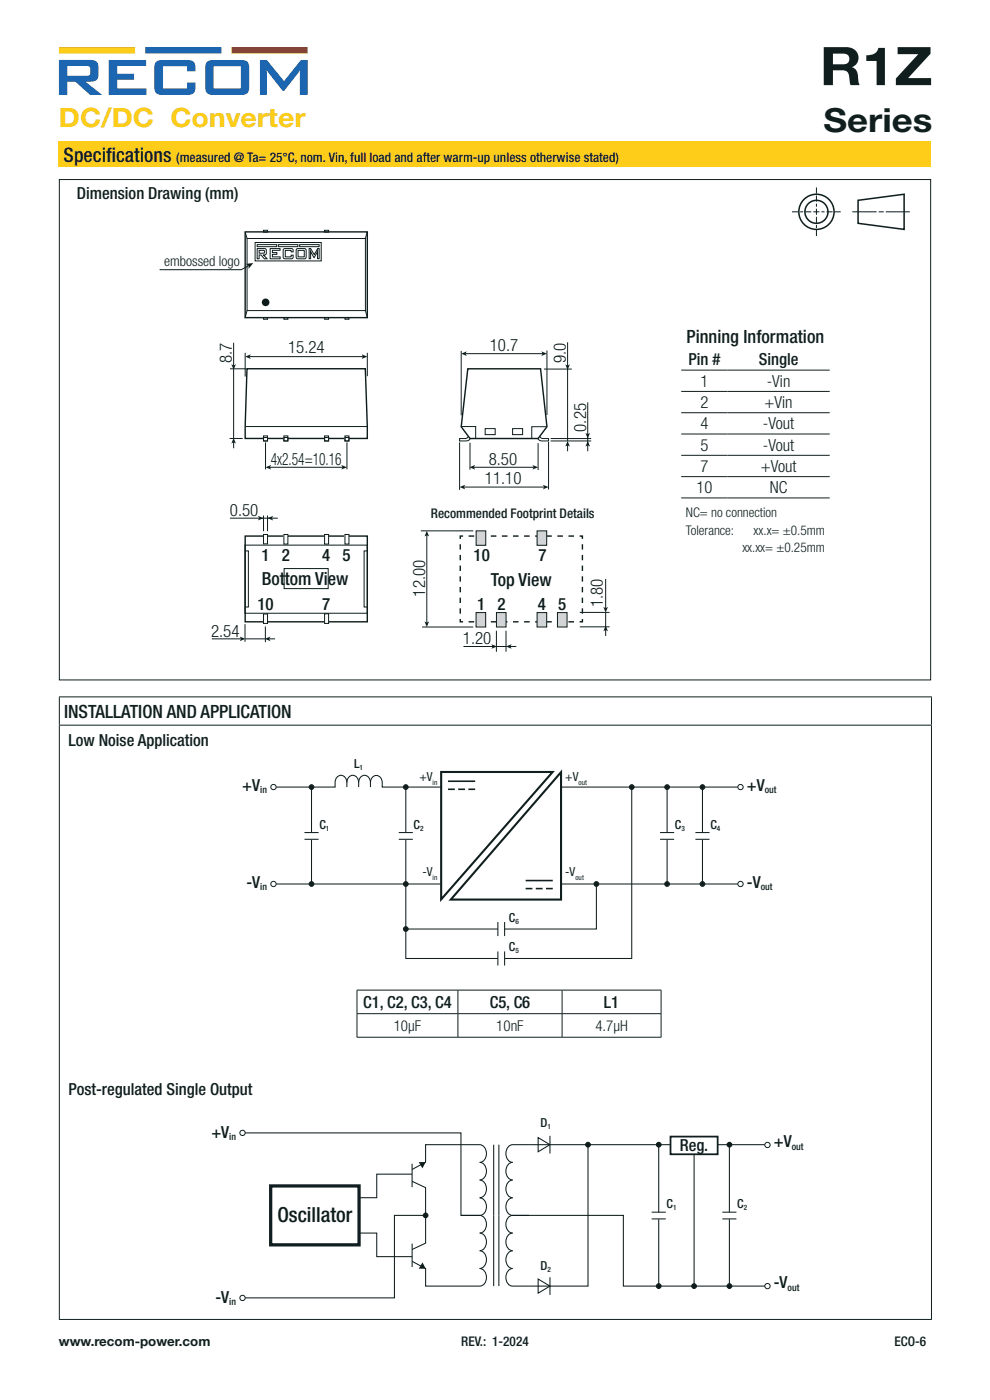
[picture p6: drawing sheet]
<svg xmlns="http://www.w3.org/2000/svg" width="210mm" height="297mm" viewBox="0 0 210 297" stroke-linecap="round" stroke-linejoin="round" font-family="sans-serif">
<path d="M12.5 10h16.1l.1 1.3h-16.2z" fill="#fdbb27"/>
<path d="M30.8 10h16.1l.1 1.3h-16.2z" fill="#1c65b0"/>
<path d="M49.1 10h16.1l.1 1.3h-16.2z" fill="#d5282c"/>
<g fill="#1c65b0">
<path d="M23.1 12.7h7.9l-.1 1.3h-6v1.6h3.5v1.3h-3.5v1.8l6.1 .1v1.3h-7.9z"/>
<path d="M33.1 13.1l.6-.3 .7-.1h5.4a1.4 1.4 0 0 1 1.7 1.6v.8h-1.8l-.1-1h-5v4.6l5 .1 .1-1.3h1.8v1.1a1.37 1.37 0 0 1-1.6 1.5h-5.6a1.38 1.38 0 0 1-1.6-1.5v-4.6z"/>
<path d="M55.2 12.7l1.4 .1 3.7 4.4 3.5-4.4 1.5-.1v7.4h-1.7v-5.3l-3.4 4.5-.3-.1-3.3-4.4v5.3h-1.5z"/>
<path d="M14.3 14h4.1a.55 .55 0 0 1 .7 .6v.9a.54 .54 0 0 1-.7 .6h-4.1zM12.5 12.7v7.4h1.8v-2.7l1.6-.1 3.2 2.8h2.6l-3.5-2.8h.9a1.52 1.52 0 0 0 1.8-2 3.1 3.1 0 0 0-.5-2.3l-1.3-.3z"/>
<path d="M45.3 14.1h5.8v4.6h-5.8zM43.9 13.1l-.3 .9-.1 4.6a1.35 1.35 0 0 0 1.6 1.5h6.2a1.37 1.37 0 0 0 1.6-1.5v-4.3a1.38 1.38 0 0 0-1.7-1.6h-6l-.7 .1z"/>
</g>
<path d="M12.5 30h185v5.5h-185z" fill="#fecd19"/>
<g fill="none" stroke="#101f1e" stroke-width=".21">
<path d="M12.6 38.1h184.8v106.1h-184.8zM144.5 78.5h31.5M144.5 83h31.5M144.5 87.6h31.5M144.5 92.1h31.5M144.5 96.6h31.5M144.5 101.1h31.5M144.5 105.6h31.5M12.5 147.8h185.2M12.5 153.8h185.2M12.6 147.9v5.9M12.6 153.9v125.9"/>
<path d="M197.6 147.9v5.9M197.6 153.9v125.9M75.7 210h64.6M75.7 215h64.6M75.7 210.1v4.9M75.7 215.1v4.9M97.1 210.1v4.9M97.1 215.1v4.9M119.2 210.1v4.9M119.2 215.1v4.9M140.2 210.1v4.9M140.2 215.1v4.9"/>
<path d="M75.7 220h64.6M12.5 279.9h185.2"/>
</g>
<path d="M95 165.7h5.8M95 167.4h1.5M97.2 167.4h1.4M99.4 167.4h1.4M111.5 188.5h1.4M111.5 186.8h5.8M113.7 188.5h1.4M115.8 188.5h1.5" fill="none" stroke="#101f1e" stroke-width=".34"/>
<g fill="none" stroke="#101f1e" stroke-width=".22">
<path d="M64.6 176.6h3M64.6 178.1h3M66.1 167v9.6M66.1 178.1v9.4M73.6 166a1.28 1.28 0 0 0-1.3-1.5 1.28 1.28 0 0 0-1.2 1.5v1h-12.5M76.1 166a1.28 1.28 0 0 0-1.3-1.5 1.28 1.28 0 0 0-1.2 1.5v1M78.6 166a1.28 1.28 0 0 0-1.3-1.5 1.28 1.28 0 0 0-1.2 1.5v1M78.6 167a2.13 2.13 0 0 1 .8-2.4 1.31 1.31 0 0 1 1.7 1.4v1h12.6M84.6 176.6h3M84.6 178.1h3M86.1 167v9.6M86.1 178.1v9.4"/>
<path d="M119 167h37.5M134 167v36.3h-26.9M140 176.6h3M140 178.1h3M141.5 167v9.6M141.5 178.1v9.4M147.5 176.6h3M147.5 178.1h3M149 167v9.6M149 178.1v9.4M58.6 187.5h34.9M86.1 197.1h19.5"/>
<path d="M86.1 187.5v15.8h19.5M105.6 195.6v3M107 195.6v3M119 187.5h37.5M126.5 187.5v9.6h-19.4M105.6 201.8v3M107 201.8v3"/>
</g>
<path d="M93.6 163.8h23.6l-23.6 27zM119 163.8v27h-23.4z" fill="none" stroke="#101f1e" stroke-width=".44"/>
<circle cx="86.1" cy="197.1" r=".5" fill="#101f1e"/>
<circle cx="86.1" cy="197.1" r=".5" fill="none" stroke="#101f1e" stroke-width=".21"/>
<circle cx="126.5" cy="187.5" r=".5" fill="#101f1e"/>
<circle cx="126.5" cy="187.5" r=".5" fill="none" stroke="#101f1e" stroke-width=".21"/>
<circle cx="149" cy="187.5" r=".5" fill="#101f1e"/>
<circle cx="149" cy="187.5" r=".5" fill="none" stroke="#101f1e" stroke-width=".21"/>
<circle cx="141.5" cy="187.5" r=".5" fill="#101f1e"/>
<circle cx="141.5" cy="187.5" r=".5" fill="none" stroke="#101f1e" stroke-width=".21"/>
<circle cx="86.1" cy="187.5" r=".5" fill="#101f1e"/>
<circle cx="86.1" cy="187.5" r=".5" fill="none" stroke="#101f1e" stroke-width=".21"/>
<circle cx="66.1" cy="187.5" r=".5" fill="#101f1e"/>
<circle cx="66.1" cy="187.5" r=".5" fill="none" stroke="#101f1e" stroke-width=".21"/>
<circle cx="66.1" cy="167" r=".5" fill="#101f1e"/>
<circle cx="66.1" cy="167" r=".5" fill="none" stroke="#101f1e" stroke-width=".21"/>
<circle cx="86.1" cy="167" r=".5" fill="#101f1e"/>
<circle cx="86.1" cy="167" r=".5" fill="none" stroke="#101f1e" stroke-width=".21"/>
<circle cx="134" cy="167" r=".5" fill="#101f1e"/>
<circle cx="134" cy="167" r=".5" fill="none" stroke="#101f1e" stroke-width=".21"/>
<circle cx="141.5" cy="167" r=".5" fill="#101f1e"/>
<circle cx="141.5" cy="167" r=".5" fill="none" stroke="#101f1e" stroke-width=".21"/>
<circle cx="149" cy="167" r=".5" fill="#101f1e"/>
<circle cx="149" cy="167" r=".5" fill="none" stroke="#101f1e" stroke-width=".21"/>
<circle cx="157.1" cy="187.5" r=".56" fill="#fff"/>
<circle cx="157.1" cy="187.5" r=".56" fill="none" stroke="#101f1e" stroke-width=".21"/>
<circle cx="157.1" cy="167" r=".56" fill="#fff"/>
<circle cx="157.1" cy="167" r=".56" fill="none" stroke="#101f1e" stroke-width=".21"/>
<circle cx="58" cy="187.5" r=".56" fill="#fff"/>
<circle cx="58" cy="187.5" r=".56" fill="none" stroke="#101f1e" stroke-width=".21"/>
<circle cx="58" cy="167" r=".56" fill="#fff"/>
<circle cx="58" cy="167" r=".56" fill="none" stroke="#101f1e" stroke-width=".21"/>
<path d="M57.4 251.6h18.8v12.5h-18.8z" fill="none" stroke="#101e23" stroke-width=".69" stroke-linecap="butt"/>
<path d="M87.4 249.1h-7.5v5h-3.7M76.2 261.6h3.7v5h7.5" fill="none" stroke="#101e23" stroke-width=".22"/>
<path d="M87.4 263.8v5" fill="none" stroke="#0e1c1b" stroke-width=".22"/>
<path d="M89.6 267.8l.7 1.4-1.5-.1z" fill="#0e1c1b"/>
<path d="M87.4 250.6l2.9 1.4v8.8v2.9l-2.9 1.4M87.4 246.9v4.9" fill="none" stroke="#0e1c1b" stroke-width=".22"/>
<g fill="#0e1c1b">
<path d="M88.8 246.5h1.5l-.7 1.4z"/>
<circle cx="90.3" cy="257.8" r=".5"/>
</g>
<circle cx="90.3" cy="257.8" r=".5" fill="none" stroke="#0e1c1b" stroke-width=".21"/>
<g fill="none" stroke="#0e1c1b" stroke-width=".22">
<path d="M52 240.3h45.8v17.5h3.6a1.94 1.94 0 0 1 1.8 1.6 1.94 1.94 0 0 1-1.1 2.1l-.3 .1M87.4 248.1l2.9-1.5v-3.8h11.1a1.94 1.94 0 0 1 1.8 1.6 1.94 1.94 0 0 1-1.1 2.1l-.3 .1a1.93 1.93 0 0 1 1 3.2l-.7 .5h-.3a1.96 1.96 0 0 1 1.4 1.9 1.96 1.96 0 0 1-1.4 1.9 1.94 1.94 0 0 1 1.4 1.9 1.94 1.94 0 0 1-1.4 1.8h-4M89.8 257.8h-6.1v17.5h-31.7M104.7 242.8v30M105.8 242.8v30M114.2 241.3l2.5 1.5-2.5 1.5zM116.7 241v3.7M124.7 242.8h-15.8a1.96 1.96 0 0 0-1.6 1.5 1.96 1.96 0 0 0 .7 2l.7 .3a1.95 1.95 0 0 0-1.4 1.9 1.95 1.95 0 0 0 1.4 1.8 1.96 1.96 0 0 0-1.4 1.9 1.96 1.96 0 0 0 1.4 1.9 1.94 1.94 0 0 0-1.4 1.9 1.94 1.94 0 0 0 1.4 1.8h3.5M138.2 257.2h3M138.2 258.6h3M139.7 242.8v14.4M139.7 258.7v14.1"/>
<path d="M153.2 257.2h3M153.2 258.6h3M154.7 242.8v14.4M154.7 258.7v14.1M162.2 242.8h-37.5v30h-15.8a1.92 1.92 0 0 1-1.6-1.4 1.92 1.92 0 0 1 .7-2l.7-.3a1.96 1.96 0 0 1-1.4-1.9 1.96 1.96 0 0 1 1.4-1.9 1.95 1.95 0 0 1-1.4-1.8 1.95 1.95 0 0 1 1.4-1.9M101.8 261.6a1.95 1.95 0 0 1 1.4 1.9 1.95 1.95 0 0 1-1.4 1.8 1.96 1.96 0 0 1 1.4 1.9 1.96 1.96 0 0 1-1.4 1.9 1.94 1.94 0 0 1 1.4 1.9 1.94 1.94 0 0 1-1.4 1.8h-11.5v-3.7l-2.9-1.5M108.7 261.6a1.95 1.95 0 0 1-1.4-1.9 1.95 1.95 0 0 1 1.4-1.9h23.5v15h30M114.2 271.3l2.5 1.5-2.5 1.5zM116.7 271v3.7"/>
</g>
<path d="M142.2 241.1h10v3.8h-10z" fill="#fff"/>
<path d="M142.2 241.1h10v3.8h-10z" fill="none" stroke="#101e23" stroke-width=".38"/>
<circle cx="154.7" cy="242.8" r=".5" fill="#0e1c1b"/>
<circle cx="154.7" cy="242.8" r=".5" fill="none" stroke="#0e1c1b" stroke-width=".22"/>
<circle cx="154.7" cy="272.8" r=".5" fill="#0e1c1b"/>
<circle cx="154.7" cy="272.8" r=".5" fill="none" stroke="#0e1c1b" stroke-width=".22"/>
<circle cx="147.2" cy="272.8" r=".5" fill="#0e1c1b"/>
<circle cx="147.2" cy="272.8" r=".5" fill="none" stroke="#0e1c1b" stroke-width=".22"/>
<circle cx="139.7" cy="242.8" r=".5" fill="#0e1c1b"/>
<circle cx="139.7" cy="242.8" r=".5" fill="none" stroke="#0e1c1b" stroke-width=".22"/>
<circle cx="139.7" cy="272.8" r=".5" fill="#0e1c1b"/>
<circle cx="139.7" cy="272.8" r=".5" fill="none" stroke="#0e1c1b" stroke-width=".22"/>
<circle cx="124.7" cy="242.8" r=".5" fill="#0e1c1b"/>
<circle cx="124.7" cy="242.8" r=".5" fill="none" stroke="#0e1c1b" stroke-width=".22"/>
<path d="M147.2 244.9v27.9z" fill="#0e1c1b" stroke="#0e1c1b" stroke-width=".22"/>
<circle cx="51.4" cy="275.4" r=".56" fill="#fff"/>
<circle cx="51.4" cy="275.4" r=".56" fill="none" stroke="#0e1c1b" stroke-width=".21"/>
<circle cx="51.4" cy="240.3" r=".56" fill="#fff"/>
<circle cx="51.4" cy="240.3" r=".56" fill="none" stroke="#0e1c1b" stroke-width=".21"/>
<circle cx="162.8" cy="272.8" r=".56" fill="#fff"/>
<circle cx="162.8" cy="272.8" r=".56" fill="none" stroke="#0e1c1b" stroke-width=".21"/>
<circle cx="162.8" cy="242.9" r=".56" fill="#fff"/>
<circle cx="162.8" cy="242.9" r=".56" fill="none" stroke="#0e1c1b" stroke-width=".21"/>
<circle cx="56.3" cy="64.1" r=".81" fill="#0e1d1b"/>
<path d="M52 49.2h25.9v18.2h-25.9zM52.4 78.2h25.1l.4 14.8h-25.9zM52 113.7h25.9v18.2h-25.9zM98.2 113.7h-.6v.6M122.9 113.7h.6v.6M97.6 131.3v.6h.6M123.5 131.3v.6h-.6" fill="none" stroke="#0e1d1b" stroke-width=".3"/>
<path d="M99.4 113.7h23M121.8 131.9h-23" fill="none" stroke="#0e1d1b" stroke-width=".3" stroke-dasharray="1.2 1.2" stroke-linecap="butt"/>
<path d="M123.5 115.5v15.2M97.6 130.2v-15.3" fill="none" stroke="#0e1d1b" stroke-width=".3" stroke-dasharray="1.1 1.1" stroke-linecap="butt"/>
<path d="M52.8 56.3l-1.6 .9h-17.4M54.1 51.4h14v4h-14zM54.6 51.9h4.1v.4h-4.1zM54.6 52.7h1.5a.86 .86 0 0 1 .3 1.2l-.5 .2 .8 .8h-.6l-.8-.8h-.3v.8h-.4zM55 53.1l1.1 .1v.5h-1.1zM57.3 52.7h2.1v.4h-1.6v.5h.9v.3l-.9 .1v.5h1.6v.4h-2.1zM59.1 51.9h4.1v.4h-4.1zM60.2 52.8l1.6-.1a.5 .5 0 0 1 .4 .7h-.4l-.1-.3h-1.2v1.4h1.2l.1-.4h.4v.5l-.4 .3h-1.5l-.2-.5zM62.9 52.8h1.9l.1 2-.3 .1-1.7-.1zM63.2 53.1h1.3v1.4h-1.3zM63.6 51.9h4.1v.4h-4.1zM65.6 52.7h.3l.7 1.3 .8-1.3h.3v2.2h-.3v-1.6l-.8 1.3-.7-1.3v1.6h-.3z" fill="none" stroke="#0e1d1b" stroke-width=".21"/>
<path d="M52.1 56l1.6-.2-1 1.3v-.8z" fill="#0e1d1b"/>
<path d="M99.2 78.2h15.5l1.3 12.3-1.9 2.5h-14.4l-1.9-2.5z" fill="none" stroke="#0e1d1b" stroke-width=".3"/>
<g fill="none" stroke="#0e1d1b" stroke-width=".21">
<path d="M52 49.2l.4 1.4M52.4 50.6h25.1v15.3h-25.1zM77.9 49.2l-.4 1.4M52.4 65.9l-.4 1.5M77.5 65.9l.4 1.5M98.7 75h16.5M52.1 90.5h25.8M97.8 90.5h3.1v2.5M102.9 90.9h2.1v1.3h-2.1zM108.7 90.9h2.2v1.3h-2.2zM115.9 90.5h-3.1v2.6M52 116.9h.7v11.9h-.7"/>
<path d="M52 115.6h25.9v14.5h-25.9zM78 116.9h-.8v11.9h.7M60.3 120.6h9.3v4.3h-9.3z"/>
</g>
<g fill="#0e1d1b">
<path d="M97.8 75l1.2-.5-.3 .5 .3 .5z"/>
<path d="M114.8 74.5l1.2 .5-1.2 .5 .3-.5z"/>
</g>
<path d="M100.4 99.1h12.9" fill="none" stroke="#0e1d1b" stroke-width=".21"/>
<g fill="#0e1d1b">
<path d="M99.6 99.1l1.2-.5-.3 .5 .3 .5z"/>
<path d="M112.9 98.6l1.2 .5-1.2 .5 .3-.5z"/>
</g>
<path d="M57.2 99.1h15.5" fill="none" stroke="#0e1d1b" stroke-width=".21"/>
<g fill="#0e1d1b">
<path d="M56.3 99.1l1.2-.5-.3 .5 .3 .5z"/>
<path d="M72.4 98.6l1.2 .5-1.2 .5 .3-.5z"/>
</g>
<path d="M48.8 109.9h6.3" fill="none" stroke="#0e1d1b" stroke-width=".21"/>
<path d="M54.7 109.4l1.2 .5-1.2 .5 .3-.5z" fill="#0e1d1b"/>
<path d="M57.6 109.9h1.3" fill="none" stroke="#0e1d1b" stroke-width=".21"/>
<path d="M56.7 109.9l1.2-.5-.2 .5 .2 .5z" fill="#0e1d1b"/>
<path d="M120.4 94.4v1.3M55.4 109.9h2.2" fill="none" stroke="#0e1d1b" stroke-width=".21"/>
<path d="M120.4 93.5l.5 1.2-.5-.2-.5 .2z" fill="#0e1d1b"/>
<path d="M124.7 94.4v1.3" fill="none" stroke="#0e1d1b" stroke-width=".21"/>
<path d="M124.7 93.5l.5 1.2-.5-.2-.5 .2z" fill="#0e1d1b"/>
<path d="M98.3 103.3h17.2" fill="none" stroke="#0e1d1b" stroke-width=".21"/>
<g fill="#0e1d1b">
<path d="M97.5 103.3l1.2-.5-.3 .5 .3 .5z"/>
<path d="M115.2 102.8l1.2 .5-1.2 .5 .2-.5z"/>
</g>
<path d="M120.4 72.6v5M120.4 78.2v15.3" fill="none" stroke="#0e1d1b" stroke-width=".21"/>
<path d="M119.9 77.3l.5 .3 .5-.3-.5 1.2z" fill="#0e1d1b"/>
<path d="M49.6 93.8v1.3" fill="none" stroke="#0e1d1b" stroke-width=".21"/>
<path d="M49.6 92.9l.4 1.2-.4-.3-.5 .3z" fill="#0e1d1b"/>
<path d="M49.6 72.7v4.9" fill="none" stroke="#0e1d1b" stroke-width=".21"/>
<path d="M49.1 77.3l.5 .2 .4-.2-.4 1.1z" fill="#0e1d1b"/>
<path d="M49.6 78.2v14.8M90.5 113.5v18.7" fill="none" stroke="#0e1d1b" stroke-width=".21"/>
<g fill="#0e1d1b">
<path d="M90.5 112.6l.5 1.2-.5-.3-.5 .3z"/>
<path d="M90 131.8l.5 .3 .5-.3-.5 1.2z"/>
</g>
<path d="M98.3 137.1h6.3" fill="none" stroke="#0e1d1b" stroke-width=".21"/>
<path d="M104.2 136.7l1.2 .4-1.2 .5 .3-.5z" fill="#0e1d1b"/>
<path d="M108.2 137.1h1.3" fill="none" stroke="#0e1d1b" stroke-width=".21"/>
<path d="M107.3 137.1l1.2-.4-.3 .4 .3 .5z" fill="#0e1d1b"/>
<path d="M105.3 137.1h2.2M128.5 122.8v6.3M128.5 130v3" fill="none" stroke="#0e1d1b" stroke-width=".21"/>
<path d="M128 128.7l.5 .3 .5-.3-.5 1.2z" fill="#0e1d1b"/>
<path d="M128.5 133.6v1.3" fill="none" stroke="#0e1d1b" stroke-width=".21"/>
<path d="M128.5 132.7l.5 1.2-.5-.3-.5 .3z" fill="#0e1d1b"/>
<path d="M124.7 85.4v6.8" fill="none" stroke="#0e1d1b" stroke-width=".21"/>
<path d="M124.2 91.8l.5 .3 .5-.3-.5 1.2z" fill="#0e1d1b"/>
<path d="M52.9 75.7h24.2M97.8 74.4v13.7M116 74.4v13.6" fill="none" stroke="#0e1d1b" stroke-width=".21"/>
<g fill="#0e1d1b">
<path d="M52 75.7l1.2-.5-.3 .5 .3 .4z"/>
<path d="M76.7 75.2l1.2 .5-1.2 .4 .3-.4z"/>
</g>
<g fill="none" stroke="#0e1d1b" stroke-width=".21">
<path d="M48.8 78.2h3.4M52 74.8v5.1M77.9 74.8v5M115.4 78.3h5.9M48.7 93h2.8M56.3 93.8v5.8M73.6 93.8v5.8M97.5 93.8v10.1M99.7 93.9v5.7M114.1 94v5.7M116.4 93.8v10M116.8 93h8.6"/>
<path d="M116.8 93.5h8.6M124.7 92.5v1.6M55.9 109.4v3.3M56.7 109.4v3.3M89.3 112.6h11.1M89.5 133h10.9M105.3 133.8v4.5M107.3 133.8v4.5M123 129.9h6.3M123 133h6.3"/>
</g>
<path d="M73.2 92.5h.8v1h-.8z" fill="#fff"/>
<path d="M73.2 92.5h.8v1h-.8z" fill="none" stroke="#0e1d1b" stroke-width=".21"/>
<path d="M68.9 92.5h.8v1h-.8z" fill="#fff"/>
<path d="M68.9 92.5h.8v1h-.8z" fill="none" stroke="#0e1d1b" stroke-width=".21"/>
<path d="M60.2 92.5h.9v1h-.9z" fill="#fff"/>
<path d="M60.2 92.5h.9v1h-.9z" fill="none" stroke="#0e1d1b" stroke-width=".21"/>
<path d="M55.9 92.5h.8v1h-.8z" fill="#fff"/>
<path d="M55.9 48.9h.8v.4h-.8zM68.9 48.9h.8v.4h-.8zM55.9 67.4h.8v.3h-.8zM60.2 67.4h.9v.3h-.9zM68.9 67.4h.8v.3h-.8zM73.2 67.4h.8v.3h-.8zM55.9 92.5h.8v1h-.8zM68.9 92.8h.8v.7h-.8zM73.2 92.8h.8v.7h-.8z" fill="none" stroke="#0e1d1b" stroke-width=".21"/>
<path d="M60.2 113.4h.9v2h-.9z" fill="#fff"/>
<path d="M60.2 113.4h.9v2h-.9z" fill="none" stroke="#0e1d1b" stroke-width=".21"/>
<path d="M68.9 113.4h.8v2h-.8z" fill="#fff"/>
<path d="M68.9 113.4h.8v2h-.8z" fill="none" stroke="#0e1d1b" stroke-width=".21"/>
<path d="M73.2 113.4h.8v2h-.8z" fill="#fff"/>
<path d="M73.2 113.4h.8v2h-.8z" fill="none" stroke="#0e1d1b" stroke-width=".21"/>
<path d="M101 112.6h2v3.1h-2z" fill="#d2d4d5"/>
<path d="M101 112.6h2v3.1h-2z" fill="none" stroke="#0e1d1b" stroke-width=".21"/>
<path d="M113.9 112.6h2.1v3.1h-2.1z" fill="#d2d4d5"/>
<path d="M113.9 112.6h2.1v3.1h-2.1z" fill="none" stroke="#0e1d1b" stroke-width=".21"/>
<path d="M105.3 130h2v3h-2z" fill="#d2d4d5"/>
<path d="M105.3 130h2v3h-2z" fill="none" stroke="#0e1d1b" stroke-width=".21"/>
<path d="M113.9 130h2.1v3h-2.1z" fill="#d2d4d5"/>
<path d="M113.9 130h2.1v3h-2.1z" fill="none" stroke="#0e1d1b" stroke-width=".21"/>
<path d="M118.2 130h2.1v3h-2.1z" fill="#d2d4d5"/>
<path d="M118.2 130h2.1v3h-2.1z" fill="none" stroke="#0e1d1b" stroke-width=".21"/>
<path d="M101 130h2v3h-2z" fill="#d2d4d5"/>
<path d="M101 130h2v3h-2z" fill="none" stroke="#0e1d1b" stroke-width=".21"/>
<path d="M55.9 113.4h.8v2h-.8z" fill="#fff"/>
<path d="M55.9 113.4h.8v2h-.8z" fill="none" stroke="#0e1d1b" stroke-width=".21"/>
<path d="M55.9 130.3h.8v2h-.8z" fill="#fff"/>
<path d="M55.9 130.3h.8v2h-.8z" fill="none" stroke="#0e1d1b" stroke-width=".21"/>
<path d="M68.9 130.2h.8v2.1h-.8z" fill="#fff"/>
<path d="M55.9 92.8h.8v.7h-.8zM60.2 92.8h.9v.7h-.9zM99.3 92.6l-.4 .4h-1.4v.5h1.7l.5-.5M114.5 92.6l.5 .4h1.4v.5h-1.8l-.5-.5M44.9 135.5h6.3M68.9 130.2h.8v2.1h-.8z" fill="none" stroke="#0e1d1b" stroke-width=".21"/>
<path d="M50.9 135l1.2 .5-1.2 .5 .2-.5z" fill="#0e1d1b"/>
<path d="M57 135.5h1.4" fill="none" stroke="#0e1d1b" stroke-width=".21"/>
<path d="M56.2 135.5l1.2-.5-.3 .5 .3 .5z" fill="#0e1d1b"/>
<path d="M52 132.4v3.8M52.1 135.5h4.1M56.3 132.9v3.3" fill="none" stroke="#0e1d1b" stroke-width=".21"/>
<g fill="none" stroke="#101f1e" stroke-width=".32">
<path d="M182 42.5l9.8-1.3v7.5l-9.8-1.3z"/>
<circle cx="173.2" cy="44.9" r="2.44"/>
<circle cx="173.2" cy="44.9" r="3.7"/>
</g>
<path d="M168 44.9h10.4M173.2 50.1v-10.3" fill="none" stroke="#101f1e" stroke-width=".22" stroke-dasharray="1.3 .4 .6 .4 1.3 .4" stroke-linecap="butt"/>
<path d="M180.8 44.9h12.2" fill="none" stroke="#101f1e" stroke-width=".22" stroke-dasharray="5.2 .4 1.1 .4 5.2" stroke-linecap="butt"/>
<text font-size="11.3" fill="#101f1e" x="173.9" y="18.1">R1Z</text>
<text font-size="7.1" fill="#101f1e" x="174.7" y="27.9">Series</text>
<text font-size="5.6" fill="#fecd19" x="12.5" y="27">DC/DC Converter</text>
<text font-size="4.4" fill="#0e1c1b" x="58.8" y="259.2">Oscillator</text>
<g font-size="4.2" fill="#101f1e">
<text x="13.5" y="34.3">Specif</text>
<text x="22.5" y="34.3">ications</text>
</g>
<g font-size="3.9" fill="#101f1e">
<text x="145.7" y="72.8">Pinning Information</text>
<text x="13.6" y="152.2">INSTALLATION AND APPLICATION</text>
</g>
<g font-size="3.8" fill="#0e1d1b">
<text x="55.5" y="124">Bottom View</text>
<text x="104.1" y="124.4">Top View</text>
</g>
<g font-size="3.6" fill="#0e1d1b">
<text x="49.2" y="77" transform="rotate(-90 49.2 77)">8.7</text>
<text x="61.1" y="75">15.24</text>
<text x="103.9" y="74.4">10.7</text>
<text x="120.1" y="77" transform="rotate(-90 120.1 77)">9.0</text>
<text x="124.3" y="91.6" transform="rotate(-90 124.3 91.6)">0.25</text>
<text x="57.4" y="98.6">4x2.54=10.16</text>
<text x="103.7" y="98.6">8.50</text>
<text x="102.9" y="102.8">11.10</text>
<text x="48.8" y="109.4">0.50</text>
<text x="55.5" y="119">1</text>
<text x="59.8" y="119">2</text>
<text x="68.4" y="119">4</text>
<text x="72.7" y="119">5</text>
<text x="100.5" y="119">10</text>
<text x="114.2" y="119">7</text>
<text x="54.6" y="129.4">10</text>
<text x="68.3" y="129.4">7</text>
<text x="90.2" y="126.6" transform="rotate(-90 90.2 126.6)">12.00</text>
<text x="101.2" y="129.4">1</text>
<text x="105.5" y="129.4">2</text>
<text x="114.1" y="129.4">4</text>
<text x="118.4" y="129.4">5</text>
<text x="127.9" y="128.8" transform="rotate(-90 127.9 128.8)">1.80</text>
<text x="44.8" y="135">2.54</text>
<text x="98.2" y="136.7">1.20</text>
</g>
<g font-size="3.5" fill="#101f1e">
<text x="16.3" y="42.3">Dimension Drawing (mm)</text>
<text x="146" y="77.5">Pin #</text>
<text x="160.9" y="77.5">Single</text>
<text x="148.6" y="82">1</text>
<text x="162.6" y="82">-Vin</text>
<text x="148.6" y="86.6">2</text>
<text x="162.2" y="86.6">+Vin</text>
<text x="148.6" y="91.1">4</text>
<text x="148.6" y="95.6">5</text>
<text x="161.8" y="91.1">-Vout</text>
<text x="161.8" y="95.6">-Vout</text>
<text x="148.6" y="100.1">7</text>
<text x="161.4" y="100.1">+Vout</text>
<text x="147.7" y="104.6">10</text>
<text x="163.3" y="104.6">NC</text>
<text x="14.5" y="158.3">Low Noise Application</text>
<text x="51.4" y="167.8">+V</text>
<text x="158.4" y="167.8">+V</text>
<text x="52.3" y="188.3">-V</text>
<text x="158.4" y="188.3">-V</text>
<text x="77" y="213.8">C1, C2, C3, C4</text>
<text x="103.9" y="213.8">C5, C6</text>
<text x="128.1" y="213.8">L1</text>
<text x="14.5" y="232.2">Post-regulated Single Output</text>
</g>
<g font-size="3.5" fill="#0e1c1b">
<text x="44.8" y="241.4">+V</text>
<text x="144.2" y="244.1">Reg.</text>
<text x="164.1" y="243.4">+V</text>
<text x="164.1" y="273.3">-V</text>
<text x="45.7" y="276.4">-V</text>
</g>
<g font-size="3.2" fill="#101f1e">
<text x="83.5" y="218.7">10µF</text>
<text x="105.3" y="218.7">10nF</text>
<text x="126.3" y="218.7">4.7µH</text>
</g>
<text font-size="3" fill="#0e1d1b" x="34.8" y="56.5">embossed logo</text>
<g font-size="2.8" fill="#101f1e">
<text x="37.4" y="34.3">(measured @ Ta= 25°C, nom. Vin, full load and after warm-up unless otherwise stated)</text>
<text x="91.4" y="109.9">Recommended Footprint Details</text>
<text x="145.5" y="109.6">NC= no connection</text>
<text x="145.5" y="113.5">Tolerance:</text>
<text x="159.9" y="113.5">xx.x= ±0.5mm</text>
<text x="157.5" y="117.1">xx.xx= ±0.25mm</text>
<text x="12.5" y="285.5">www.recom-power.com</text>
<text x="97.8" y="285.5">REV.: 1-2024</text>
<text x="189.8" y="285.5">ECO-6</text>
</g>
<g font-size="2.6" fill="#101f1e">
<text x="75.1" y="163">L</text>
<text x="89" y="165.7">+V</text>
<text x="119.9" y="165.7">+V</text>
<text x="67.7" y="175.8">C</text>
<text x="87.7" y="175.8">C</text>
<text x="143.2" y="175.8">C</text>
<text x="150.7" y="175.8">C</text>
<text x="89.6" y="185.9">-V</text>
<text x="119.9" y="185.9">-V</text>
<text x="108" y="195.6">C</text>
<text x="108" y="201.8">C</text>
</g>
<g font-size="2.6" fill="#101e23">
<text x="114.6" y="239">D</text>
<text x="141.4" y="256.3">C</text>
<text x="156.4" y="256.3">C</text>
<text x="114.6" y="269.4">D</text>
</g>
<g font-size="2.1" fill="#0e1c1b">
<text x="48.6" y="241.9">in</text>
<text x="167.9" y="243.9">out</text>
<text x="167.1" y="273.8">out</text>
<text x="48.6" y="276.9">in</text>
</g>
<g font-size="2" fill="#101f1e">
<text x="55.2" y="168.3">in</text>
<text x="162.2" y="168.3">out</text>
<text x="55.2" y="188.8">in</text>
<text x="161.4" y="188.8">out</text>
</g>
<g font-size="1.5" fill="#101f1e">
<text x="76.3" y="163.4">1</text>
<text x="91.8" y="166.6">in</text>
<text x="122.7" y="166.6">out</text>
<text x="69.1" y="176.2">1</text>
<text x="89.1" y="176.2">2</text>
<text x="144.5" y="176.2">3</text>
<text x="152.1" y="176.2">4</text>
<text x="91.8" y="186.8">in</text>
<text x="122.1" y="186.8">out</text>
<text x="109.3" y="196">6</text>
<text x="109.3" y="202.3">5</text>
</g>
<g font-size="1.5" fill="#101e23">
<text x="116.1" y="239.5">1</text>
<text x="142.8" y="256.8">1</text>
<text x="157.8" y="256.8">2</text>
<text x="116.1" y="269.9">2</text>
</g>
</svg>
